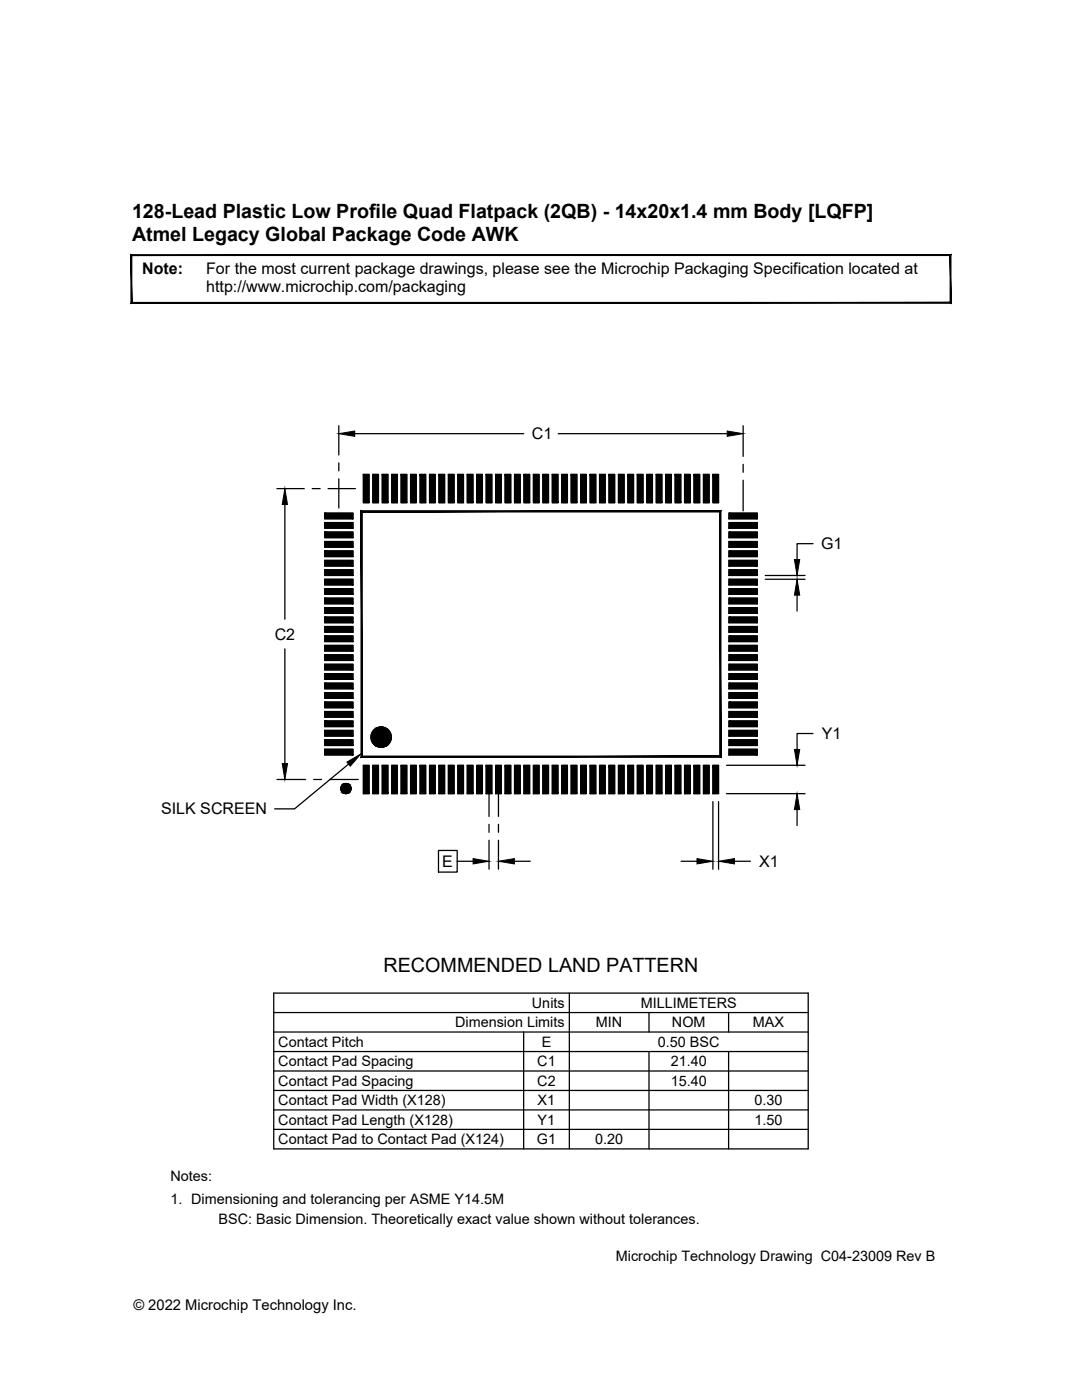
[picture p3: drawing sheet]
<svg xmlns="http://www.w3.org/2000/svg" width="216mm" height="279mm" viewBox="0 0 216 279" stroke-linecap="round" stroke-linejoin="round" font-family="sans-serif">
<!-- layer: B-TRAC-FILL -->
<g fill="#000" stroke="#000" stroke-width=".2">
<path d="M72.5 94.7l1.1 5.6v-5.6zM72.5 94.7l1.1 5.6h-1.1z"/>
<path d="M74.4 94.7l1.1 5.6v-5.6zM74.4 94.7l1.1 5.6h-1.1z"/>
<path d="M76.3 94.7l1.1 5.6v-5.6zM76.3 94.7l1.1 5.6h-1.1z"/>
<path d="M78.2 94.7l1.1 5.6v-5.6zM78.2 94.7l1.1 5.6h-1.1z"/>
<path d="M80 94.7l1.2 5.6v-5.6zM80 94.7l1.2 5.6h-1.2z"/>
<path d="M81.9 94.7l1.2 5.6v-5.6zM81.9 94.7l1.2 5.6h-1.2z"/>
<path d="M83.8 94.7l1.1 5.6v-5.6zM83.8 94.7l1.1 5.6h-1.1z"/>
<path d="M85.7 94.7l1.1 5.6v-5.6zM85.7 94.7l1.1 5.6h-1.1z"/>
<path d="M87.6 94.7l1.1 5.6v-5.6zM87.6 94.7l1.1 5.6h-1.1z"/>
<path d="M89.5 94.7l1.1 5.6v-5.6zM89.5 94.7l1.1 5.6h-1.1z"/>
<path d="M91.4 94.7l1.1 5.6v-5.6zM91.4 94.7l1.1 5.6h-1.1z"/>
<path d="M93.2 94.7l1.2 5.6v-5.6zM93.2 94.7l1.2 5.6h-1.2z"/>
<path d="M95.1 94.7l1.2 5.6v-5.6zM95.1 94.7l1.2 5.6h-1.2z"/>
<path d="M97 94.7l1.1 5.6v-5.6zM97 94.7l1.1 5.6h-1.1z"/>
<path d="M98.9 94.7l1.1 5.6v-5.6zM98.9 94.7l1.1 5.6h-1.1z"/>
<path d="M100.8 94.7l1.1 5.6v-5.6zM100.8 94.7l1.1 5.6h-1.1z"/>
<path d="M102.7 94.7l1.1 5.6v-5.6zM102.7 94.7l1.1 5.6h-1.1z"/>
<path d="M104.6 94.7l1.1 5.6v-5.6zM104.6 94.7l1.1 5.6h-1.1z"/>
<path d="M106.4 94.7l1.2 5.6v-5.6zM106.4 94.7l1.2 5.6h-1.2z"/>
<path d="M108.3 94.7l1.2 5.6v-5.6zM108.3 94.7l1.2 5.6h-1.2z"/>
<path d="M110.2 94.7l1.1 5.6v-5.6zM110.2 94.7l1.1 5.6h-1.1z"/>
<path d="M112.1 94.7l1.1 5.6v-5.6zM112.1 94.7l1.1 5.6h-1.1z"/>
<path d="M114 94.7l1.1 5.6v-5.6zM114 94.7l1.1 5.6h-1.1z"/>
<path d="M115.9 94.7l1.1 5.6v-5.6zM115.9 94.7l1.1 5.6h-1.1z"/>
<path d="M117.8 94.7l1.1 5.6v-5.6zM117.8 94.7l1.1 5.6h-1.1z"/>
<path d="M119.6 94.7l1.2 5.6v-5.6zM119.6 94.7l1.2 5.6h-1.2z"/>
<path d="M121.5 94.7l1.2 5.6v-5.6zM121.5 94.7l1.2 5.6h-1.2z"/>
<path d="M123.4 94.7l1.1 5.6v-5.6zM123.4 94.7l1.1 5.6h-1.1z"/>
<path d="M125.3 94.7l1.1 5.6v-5.6zM125.3 94.7l1.1 5.6h-1.1z"/>
<path d="M127.2 94.7l1.1 5.6v-5.6zM127.2 94.7l1.1 5.6h-1.1z"/>
<path d="M129.1 94.7l1.1 5.6v-5.6zM129.1 94.7l1.1 5.6h-1.1z"/>
<path d="M130.9 94.7l1.2 5.6v-5.6zM130.9 94.7l1.2 5.6h-1.2z"/>
<path d="M132.8 94.7l1.2 5.6v-5.6zM132.8 94.7l1.2 5.6h-1.2z"/>
<path d="M134.7 94.7l1.1 5.6v-5.6zM134.7 94.7l1.1 5.6h-1.1z"/>
<path d="M136.6 94.7l1.1 5.6v-5.6zM136.6 94.7l1.1 5.6h-1.1z"/>
<path d="M138.5 94.7l1.1 5.6v-5.6zM138.5 94.7l1.1 5.6h-1.1z"/>
<path d="M140.4 94.7l1.1 5.6v-5.6zM140.4 94.7l1.1 5.6h-1.1z"/>
<path d="M142.3 94.7l1.1 5.6v-5.6zM142.3 94.7l1.1 5.6h-1.1z"/>
<path d="M64.8 102.4l5.6 1.1v-1.1zM64.8 102.4l5.6 1.1h-5.6z"/>
<path d="M64.8 104.3l5.6 1.1v-1.1zM64.8 104.3l5.6 1.1h-5.6z"/>
<path d="M64.8 106.2l5.6 1.1v-1.1zM64.8 106.2l5.6 1.1h-5.6z"/>
<path d="M64.8 108.1l5.6 1.1v-1.1zM64.8 108.1l5.6 1.1h-5.6z"/>
<path d="M64.8 110l5.6 1.1v-1.1zM64.8 110l5.6 1.1h-5.6z"/>
<path d="M64.8 111.8l5.6 1.2v-1.2zM64.8 111.8l5.6 1.2h-5.6z"/>
<path d="M64.8 113.7l5.6 1.2v-1.2zM64.8 113.7l5.6 1.2h-5.6z"/>
<path d="M64.8 115.6l5.6 1.1v-1.1zM64.8 115.6l5.6 1.1h-5.6z"/>
<path d="M64.8 117.5l5.6 1.1v-1.1zM64.8 117.5l5.6 1.1h-5.6z"/>
<path d="M64.8 119.4l5.6 1.1v-1.1zM64.8 119.4l5.6 1.1h-5.6z"/>
<path d="M145.5 102.4l5.6 1.1v-1.1zM145.5 102.4l5.6 1.1h-5.6z"/>
<path d="M145.5 104.3l5.6 1.1v-1.1zM145.5 104.3l5.6 1.1h-5.6z"/>
<path d="M145.5 106.2l5.6 1.1v-1.1zM145.5 106.2l5.6 1.1h-5.6z"/>
<path d="M145.5 108.1l5.6 1.1v-1.1zM145.5 108.1l5.6 1.1h-5.6z"/>
<path d="M145.5 110l5.6 1.1v-1.1zM145.5 110l5.6 1.1h-5.6z"/>
<path d="M145.5 111.8l5.6 1.2v-1.2zM145.5 111.8l5.6 1.2h-5.6z"/>
<path d="M145.5 113.7l5.6 1.2v-1.2zM145.5 113.7l5.6 1.2h-5.6z"/>
<path d="M145.5 115.6l5.6 1.1v-1.1zM145.5 115.6l5.6 1.1h-5.6z"/>
<path d="M145.5 117.5l5.6 1.1v-1.1zM145.5 117.5l5.6 1.1h-5.6z"/>
<path d="M145.5 119.4l5.6 1.1v-1.1zM145.5 119.4l5.6 1.1h-5.6z"/>
<path d="M64.8 121.3l5.6 1.1v-1.1zM64.8 121.3l5.6 1.1h-5.6z"/>
<path d="M64.8 123.1l5.6 1.2v-1.2zM64.8 123.1l5.6 1.2h-5.6z"/>
<path d="M64.8 125l5.6 1.2v-1.2zM64.8 125l5.6 1.2h-5.6z"/>
<path d="M64.8 126.9l5.6 1.1v-1.1zM64.8 126.9l5.6 1.1h-5.6z"/>
<path d="M64.8 128.8l5.6 1.1v-1.1zM64.8 128.8l5.6 1.1h-5.6z"/>
<path d="M64.8 130.7l5.6 1.1v-1.1zM64.8 130.7l5.6 1.1h-5.6z"/>
<path d="M64.8 132.6l5.6 1.1v-1.1zM64.8 132.6l5.6 1.1h-5.6z"/>
<path d="M64.8 134.5l5.6 1.1v-1.1zM64.8 134.5l5.6 1.1h-5.6z"/>
<path d="M64.8 136.3l5.6 1.2v-1.2zM64.8 136.3l5.6 1.2h-5.6z"/>
<path d="M64.8 138.2l5.6 1.2v-1.2zM64.8 138.2l5.6 1.2h-5.6z"/>
<path d="M145.5 121.3l5.6 1.1v-1.1zM145.5 121.3l5.6 1.1h-5.6z"/>
<path d="M145.5 123.1l5.6 1.2v-1.2zM145.5 123.1l5.6 1.2h-5.6z"/>
<path d="M145.5 125l5.6 1.2v-1.2zM145.5 125l5.6 1.2h-5.6z"/>
<path d="M145.5 126.9l5.6 1.1v-1.1zM145.5 126.9l5.6 1.1h-5.6z"/>
<path d="M145.5 128.8l5.6 1.1v-1.1zM145.5 128.8l5.6 1.1h-5.6z"/>
<path d="M145.5 130.7l5.6 1.1v-1.1zM145.5 130.7l5.6 1.1h-5.6z"/>
<path d="M145.5 132.6l5.6 1.1v-1.1zM145.5 132.6l5.6 1.1h-5.6z"/>
<path d="M145.5 134.5l5.6 1.1v-1.1zM145.5 134.5l5.6 1.1h-5.6z"/>
<path d="M145.5 136.3l5.6 1.2v-1.2zM145.5 136.3l5.6 1.2h-5.6z"/>
<path d="M145.5 138.2l5.6 1.2v-1.2zM145.5 138.2l5.6 1.2h-5.6z"/>
<path d="M64.8 140.1l5.6 1.1v-1.1zM64.8 140.1l5.6 1.1h-5.6z"/>
<path d="M64.8 142l5.6 1.1v-1.1zM64.8 142l5.6 1.1h-5.6z"/>
<path d="M64.8 143.9l5.6 1.1v-1.1zM64.8 143.9l5.6 1.1h-5.6z"/>
<path d="M64.8 145.8l5.6 1.1v-1.1zM64.8 145.8l5.6 1.1h-5.6z"/>
<path d="M64.8 147.6l5.6 1.2v-1.2zM64.8 147.6l5.6 1.2h-5.6z"/>
<path d="M64.8 149.5l5.6 1.2v-1.2zM64.8 149.5l5.6 1.2h-5.6z"/>
<path d="M72.5 152.7l1.1 5.7v-5.7zM72.5 152.7l1.1 5.7h-1.1z"/>
<path d="M74.4 152.7l1.1 5.7v-5.7zM74.4 152.7l1.1 5.7h-1.1z"/>
<path d="M76.3 152.7l1.1 5.7v-5.7zM76.3 152.7l1.1 5.7h-1.1z"/>
<path d="M78.2 152.7l1.1 5.7v-5.7zM78.2 152.7l1.1 5.7h-1.1z"/>
<path d="M80 152.7l1.2 5.7v-5.7zM80 152.7l1.2 5.7h-1.2z"/>
<path d="M81.9 152.7l1.2 5.7v-5.7zM81.9 152.7l1.2 5.7h-1.2z"/>
<path d="M83.8 152.7l1.1 5.7v-5.7zM83.8 152.7l1.1 5.7h-1.1z"/>
<path d="M85.7 152.7l1.1 5.7v-5.7zM85.7 152.7l1.1 5.7h-1.1z"/>
<path d="M87.6 152.7l1.1 5.7v-5.7zM87.6 152.7l1.1 5.7h-1.1z"/>
<path d="M89.5 152.7l1.1 5.7v-5.7zM89.5 152.7l1.1 5.7h-1.1z"/>
<path d="M91.4 152.7l1.1 5.7v-5.7zM91.4 152.7l1.1 5.7h-1.1z"/>
<path d="M93.2 152.7l1.2 5.7v-5.7zM93.2 152.7l1.2 5.7h-1.2z"/>
<path d="M95.1 152.7l1.2 5.7v-5.7zM95.1 152.7l1.2 5.7h-1.2z"/>
<path d="M97 152.7l1.1 5.7v-5.7zM97 152.7l1.1 5.7h-1.1z"/>
<path d="M98.9 152.7l1.1 5.7v-5.7zM98.9 152.7l1.1 5.7h-1.1z"/>
<path d="M100.8 152.7l1.1 5.7v-5.7zM100.8 152.7l1.1 5.7h-1.1z"/>
<path d="M102.7 152.7l1.1 5.7v-5.7zM102.7 152.7l1.1 5.7h-1.1z"/>
<path d="M104.6 152.7l1.1 5.7v-5.7zM104.6 152.7l1.1 5.7h-1.1z"/>
<path d="M106.4 152.7l1.2 5.7v-5.7zM106.4 152.7l1.2 5.7h-1.2z"/>
<path d="M108.3 152.7l1.2 5.7v-5.7zM108.3 152.7l1.2 5.7h-1.2z"/>
<path d="M110.2 152.7l1.1 5.7v-5.7zM110.2 152.7l1.1 5.7h-1.1z"/>
<path d="M112.1 152.7l1.1 5.7v-5.7zM112.1 152.7l1.1 5.7h-1.1z"/>
<path d="M114 152.7l1.1 5.7v-5.7zM114 152.7l1.1 5.7h-1.1z"/>
<path d="M115.9 152.7l1.1 5.7v-5.7zM115.9 152.7l1.1 5.7h-1.1z"/>
<path d="M117.8 152.7l1.1 5.7v-5.7zM117.8 152.7l1.1 5.7h-1.1z"/>
<path d="M119.6 152.7l1.2 5.7v-5.7zM119.6 152.7l1.2 5.7h-1.2z"/>
<path d="M121.5 152.7l1.2 5.7v-5.7zM121.5 152.7l1.2 5.7h-1.2z"/>
<path d="M123.4 152.7l1.1 5.7v-5.7zM123.4 152.7l1.1 5.7h-1.1z"/>
<path d="M125.3 152.7l1.1 5.7v-5.7zM125.3 152.7l1.1 5.7h-1.1z"/>
<path d="M127.2 152.7l1.1 5.7v-5.7zM127.2 152.7l1.1 5.7h-1.1z"/>
<path d="M129.1 152.7l1.1 5.7v-5.7zM129.1 152.7l1.1 5.7h-1.1z"/>
<path d="M130.9 152.7l1.2 5.7v-5.7zM130.9 152.7l1.2 5.7h-1.2z"/>
<path d="M132.8 152.7l1.2 5.7v-5.7zM132.8 152.7l1.2 5.7h-1.2z"/>
<path d="M134.7 152.7l1.1 5.7v-5.7zM134.7 152.7l1.1 5.7h-1.1z"/>
<path d="M136.6 152.7l1.1 5.7v-5.7zM136.6 152.7l1.1 5.7h-1.1z"/>
<path d="M138.5 152.7l1.1 5.7v-5.7zM138.5 152.7l1.1 5.7h-1.1z"/>
<path d="M140.4 152.7l1.1 5.7v-5.7zM140.4 152.7l1.1 5.7h-1.1z"/>
<path d="M142.3 152.7l1.1 5.7v-5.7zM142.3 152.7l1.1 5.7h-1.1z"/>
<path d="M145.5 140.1l5.6 1.1v-1.1zM145.5 140.1l5.6 1.1h-5.6z"/>
<path d="M145.5 142l5.6 1.1v-1.1zM145.5 142l5.6 1.1h-5.6z"/>
<path d="M145.5 143.9l5.6 1.1v-1.1zM145.5 143.9l5.6 1.1h-5.6z"/>
<path d="M145.5 145.8l5.6 1.1v-1.1zM145.5 145.8l5.6 1.1h-5.6z"/>
<path d="M145.5 147.6l5.6 1.2v-1.2zM145.5 147.6l5.6 1.2h-5.6z"/>
<path d="M145.5 149.5l5.6 1.2v-1.2zM145.5 149.5l5.6 1.2h-5.6z"/>
</g>
<!-- layer: B-TRAC -->
<g fill="none" stroke="#000" stroke-width=".25">
<path d="M72.5 94.7h1.1v5.6h-1.1zM74.4 94.7h1.1v5.6h-1.1zM76.3 94.7h1.1v5.6h-1.1zM78.2 94.7h1.1v5.6h-1.1zM80 94.7h1.2v5.6h-1.2zM81.9 94.7h1.2v5.6h-1.2zM83.8 94.7h1.1v5.6h-1.1zM85.7 94.7h1.1v5.6h-1.1zM87.6 94.7h1.1v5.6h-1.1zM89.5 94.7h1.1v5.6h-1.1zM91.4 94.7h1.1v5.6h-1.1zM93.2 94.7h1.2v5.6h-1.2z"/>
<path d="M95.1 94.7h1.2v5.6h-1.2zM97 94.7h1.1v5.6h-1.1zM98.9 94.7h1.1v5.6h-1.1zM100.8 94.7h1.1v5.6h-1.1zM102.7 94.7h1.1v5.6h-1.1zM104.6 94.7h1.1v5.6h-1.1zM106.4 94.7h1.2v5.6h-1.2zM108.3 94.7h1.2v5.6h-1.2zM110.2 94.7h1.1v5.6h-1.1zM112.1 94.7h1.1v5.6h-1.1zM114 94.7h1.1v5.6h-1.1zM115.9 94.7h1.1v5.6h-1.1z"/>
<path d="M117.8 94.7h1.1v5.6h-1.1zM119.6 94.7h1.2v5.6h-1.2zM121.5 94.7h1.2v5.6h-1.2zM123.4 94.7h1.1v5.6h-1.1zM125.3 94.7h1.1v5.6h-1.1zM127.2 94.7h1.1v5.6h-1.1zM129.1 94.7h1.1v5.6h-1.1zM130.9 94.7h1.2v5.6h-1.2zM132.8 94.7h1.2v5.6h-1.2zM134.7 94.7h1.1v5.6h-1.1zM136.6 94.7h1.1v5.6h-1.1zM138.5 94.7h1.1v5.6h-1.1z"/>
<path d="M140.4 94.7h1.1v5.6h-1.1zM142.3 94.7h1.1v5.6h-1.1zM64.8 119.4h5.6v1.1h-5.6zM64.8 117.5h5.6v1.1h-5.6zM64.8 115.6h5.6v1.1h-5.6zM64.8 113.7h5.6v1.2h-5.6zM64.8 111.8h5.6v1.2h-5.6zM64.8 110h5.6v1.1h-5.6zM64.8 108.1h5.6v1.1h-5.6zM64.8 106.2h5.6v1.1h-5.6zM64.8 104.3h5.6v1.1h-5.6zM64.8 102.4h5.6v1.1h-5.6z"/>
<path d="M145.5 119.4h5.6v1.1h-5.6zM145.5 117.5h5.6v1.1h-5.6zM145.5 115.6h5.6v1.1h-5.6zM145.5 113.7h5.6v1.2h-5.6zM145.5 111.8h5.6v1.2h-5.6zM145.5 110h5.6v1.1h-5.6zM145.5 108.1h5.6v1.1h-5.6zM145.5 106.2h5.6v1.1h-5.6zM145.5 104.3h5.6v1.1h-5.6zM145.5 102.4h5.6v1.1h-5.6zM64.8 138.2h5.6v1.2h-5.6zM64.8 136.3h5.6v1.2h-5.6z"/>
<path d="M64.8 134.5h5.6v1.1h-5.6zM64.8 132.6h5.6v1.1h-5.6zM64.8 130.7h5.6v1.1h-5.6zM64.8 128.8h5.6v1.1h-5.6zM64.8 126.9h5.6v1.1h-5.6zM64.8 125h5.6v1.2h-5.6zM64.8 123.1h5.6v1.2h-5.6zM64.8 121.3h5.6v1.1h-5.6zM145.5 138.2h5.6v1.2h-5.6zM145.5 136.3h5.6v1.2h-5.6zM145.5 134.5h5.6v1.1h-5.6zM145.5 132.6h5.6v1.1h-5.6z"/>
<path d="M145.5 130.7h5.6v1.1h-5.6zM145.5 128.8h5.6v1.1h-5.6zM145.5 126.9h5.6v1.1h-5.6zM145.5 125h5.6v1.2h-5.6zM145.5 123.1h5.6v1.2h-5.6zM145.5 121.3h5.6v1.1h-5.6zM64.8 149.5h5.6v1.2h-5.6zM64.8 147.6h5.6v1.2h-5.6zM64.8 145.8h5.6v1.1h-5.6zM64.8 143.9h5.6v1.1h-5.6zM64.8 142h5.6v1.1h-5.6zM64.8 140.1h5.6v1.1h-5.6z"/>
<path d="M72.5 152.7h1.1v5.7h-1.1zM74.4 152.7h1.1v5.7h-1.1zM76.3 152.7h1.1v5.7h-1.1zM78.2 152.7h1.1v5.7h-1.1zM80 152.7h1.2v5.7h-1.2zM81.9 152.7h1.2v5.7h-1.2zM83.8 152.7h1.1v5.7h-1.1zM85.7 152.7h1.1v5.7h-1.1zM87.6 152.7h1.1v5.7h-1.1zM89.5 152.7h1.1v5.7h-1.1zM91.4 152.7h1.1v5.7h-1.1zM93.2 152.7h1.2v5.7h-1.2z"/>
<path d="M95.1 152.7h1.2v5.7h-1.2zM97 152.7h1.1v5.7h-1.1zM98.9 152.7h1.1v5.7h-1.1zM100.8 152.7h1.1v5.7h-1.1zM102.7 152.7h1.1v5.7h-1.1zM104.6 152.7h1.1v5.7h-1.1zM106.4 152.7h1.2v5.7h-1.2zM108.3 152.7h1.2v5.7h-1.2zM110.2 152.7h1.1v5.7h-1.1zM112.1 152.7h1.1v5.7h-1.1zM114 152.7h1.1v5.7h-1.1zM115.9 152.7h1.1v5.7h-1.1z"/>
<path d="M117.8 152.7h1.1v5.7h-1.1zM119.6 152.7h1.2v5.7h-1.2zM121.5 152.7h1.2v5.7h-1.2zM123.4 152.7h1.1v5.7h-1.1zM125.3 152.7h1.1v5.7h-1.1zM127.2 152.7h1.1v5.7h-1.1zM129.1 152.7h1.1v5.7h-1.1zM130.9 152.7h1.2v5.7h-1.2zM132.8 152.7h1.2v5.7h-1.2zM134.7 152.7h1.1v5.7h-1.1zM136.6 152.7h1.1v5.7h-1.1zM138.5 152.7h1.1v5.7h-1.1z"/>
<path d="M140.4 152.7h1.1v5.7h-1.1zM142.3 152.7h1.1v5.7h-1.1zM145.5 149.5h5.6v1.2h-5.6zM145.5 147.6h5.6v1.2h-5.6zM145.5 145.8h5.6v1.1h-5.6zM145.5 143.9h5.6v1.1h-5.6zM145.5 142h5.6v1.1h-5.6zM145.5 140.1h5.6v1.1h-5.6z"/>
</g>
<!-- layer: N-DSCL -->
<path d="M26.3 60.3l-.2 .2 163.5-.2zM26.1 60.5l163.5-.2 .2 .2zM189.6 51v9.3l.2 .2zM189.8 50.8v9.7l-.2-9.5zM26.3 51h163.3l.2-.2zM26.1 50.8h163.7l-163.5 .2zM26.1 50.8l.2 9.5v-9.3zM26.1 50.8l.2 9.5-.2 .2z" fill="#000" stroke="#000" stroke-width=".2"/>
<!-- layer: N-DIMS-RULE -->
<g fill="none" stroke="#000" stroke-width=".25">
<path d="M54.6 198.2h106.7v31.1h-106.7zM113.6 198.2v31.1M54.6 202.1h106.7M54.6 217.6h106.7M54.6 206h106.7M54.6 209.9h106.7M54.6 213.7h106.7M104.5 206v23.3M129.5 202.1v3.9M129.5 209.9v19.4M145.4 202.1v3.9M145.4 209.9v19.4"/>
<path d="M54.6 221.5h106.7M54.6 225.4h106.7"/>
</g>
<!-- layer: D-VTOP -->
<g fill="none" stroke="#000" stroke-width=".25">
<path d="M55.3 97.5h5.4M62.3 97.5h1.6M65.5 97.5h5.4M67.6 85v5.8M67.6 92.4v1.6M67.6 95.6v5.8M70.8 86.6h33.7M111.4 86.6h33.7M148.3 85v6.1M148.3 92.7v1.6M148.3 95.8v6.2M56.8 100.7v22.9"/>
<path d="M152.7 115.6h7.9M152.7 114.9h7.9M159 118.8v3.2M162.2 108.5h-3.2v3.2M56.8 129.5v22.9M55.3 155.6h5.7M62.6 155.6h1.6M65.8 155.6h5.7M69.6 152.5l-10.8 8.9h-4M97.6 157.2v5.7M99.5 157.2v5.7M142.3 160v13.5"/>
<path d="M143.4 160v13.5M145 158.4h15.6M145 152.7h15.6M162.2 146.4h-3.2v3.2M87.5 169.7h3.7v4.3h-3.7zM91.2 171.9h3.2M97.6 164.5v1.6M97.6 167.7v5.8M99.5 164.5v1.6M99.5 167.7v5.8M102.6 171.9h3.2M135.9 171.9h3.2"/>
<path d="M146.6 171.9h3.1M159 161.6v3.1"/>
</g>
<g fill="#000" stroke="#000" stroke-width=".2">
<path d="M67.6 86.6l3.2-.6v1.1zM145.1 86l3.2 .6-3.2 .5zM56.8 97.5l.6 3.2h-1.1zM159 115.6l.6 3.2h-1.1zM158.5 111.7h1.1l-.6 3.2zM56.3 152.4h1.1l-.6 3.2zM69.2 152.1l2.8-1.6-2.1 2.4zM158.5 149.6h1.1l-.6 3.1zM94.4 171.4l3.2 .5-3.2 .5zM99.5 171.9l3.1-.5v1zM139.1 171.4l3.2 .5-3.2 .5zM143.4 171.9l3.2-.5v1z"/>
<path d="M159 158.4l.6 3.2h-1.1z"/>
</g>
<!-- layer: M-SCRN -->
<g fill="#000" stroke="#000" stroke-width=".2">
<path d="M68.8 158.4h.5zM68.9 156.4h.2zM75.5 149.1h1.1zM75.8 145.1h.5z"/>
<path d="M68.8 158.4h.3zM68.9 158.4h.2z"/>
<path d="M68.9 156.4h.4zM68.8 156.4h.5z"/>
<path d="M68.8 156.4h.5zM68.7 156.4h.6z"/>
<path d="M68.7 156.4h.7zM68.6 156.4h.8z"/>
<path d="M68.7 158.3h.6zM68.7 158.3l.6 .1z"/>
<path d="M68.6 156.4l.9 .1zM68.5 156.5h1z"/>
<path d="M68.6 158.3h.8zM68.6 158.3h.7z"/>
<path d="M68.5 156.5h1.1zM68.4 156.5h1.2z"/>
<path d="M68.5 158.3h1zM68.5 158.3h.9z"/>
<path d="M68.4 156.5l1.3 .1zM68.4 156.6h1.3z"/>
<path d="M68.4 158.2h1.2zM68.4 158.2l1.1 .1z"/>
<path d="M68.4 156.6l1.4 .1zM68.4 156.6l1.4 .1z"/>
<path d="M68.4 158.1h1.3zM68.4 158.1l1.2 .1z"/>
<path d="M68.3 156.7h1.5zM68.3 156.7h1.5z"/>
<path d="M68.3 158.1h1.5zM68.3 158.1h1.4z"/>
<path d="M68.2 156.7l1.7 .1zM68.2 156.7l1.7 .1h-1.7z"/>
<path d="M68.2 158h1.6zM68.2 158l1.6 .1z"/>
<path d="M68.2 156.8l1.7 .1zM68.2 156.8l1.7 .1h-1.8z"/>
<path d="M68.2 157.9h1.7zM68.2 157.9l1.6 .1z"/>
<path d="M68.1 156.9l1.9 .1zM68.1 156.9l1.9 .1z"/>
<path d="M68.1 157.8h1.8zM68.1 157.8l1.8 .1z"/>
<path d="M68.1 157l1.9 .1zM68.1 157l1.9 .1h-1.9z"/>
<path d="M68.1 157.7h1.9zM68.1 157.7l1.8 .1z"/>
<path d="M68.1 157.1l1.9 .1zM68.1 157.1l1.9 .1z"/>
<path d="M68.1 157.7h1.9zM68.1 157.7h1.9z"/>
<path d="M68 157.2l2 .1zM68 157.2l2 .1z"/>
<path d="M68 157.6h2zM68 157.6l2 .1z"/>
<path d="M68 157.3l2 .1zM68 157.3l2 .1z"/>
<path d="M68 157.5h2zM68 157.5l2 .1z"/>
<path d="M68 157.4h2zM68 157.4l2 .1z"/>
<path d="M72 151.1l71.6-.2h-71.3zM72 151.1l71.6-.2 .3 .2zM143.6 102.2v48.7l.3 .2zM143.6 102.2l.3-.3v49.2zM72.3 102.2h71.3l.3-.3zM72 101.9h71.9l-71.6 .3zM72 101.9l.3 49v-48.7zM72 101.9l.3 49-.3 .2z"/>
<path d="M75.5 149.1h.8zM75.8 149.1h.5z"/>
<path d="M75.8 145.1l.8 .1zM75.5 145.2h1.1z"/>
<path d="M75.5 145.2l1.4 .1zM75.2 145.3l.3-.1 1.4 .1z"/>
<path d="M75.2 145.3l1.9 .1-.2-.1zM75 145.4l.2-.1 1.9 .1z"/>
<path d="M75.2 149l1.4 .1 .3-.1zM75.2 149l1.4 .1z"/>
<path d="M75 145.4l2.4 .2-.3-.2zM74.7 145.6l.3-.2 2.4 .2z"/>
<path d="M75 148.8l1.9 .2 .2-.2zM75 148.8l1.9 .2h-1.7z"/>
<path d="M74.7 145.6l2.9 .2-.2-.2zM74.7 145.6l2.9 .2h-3.1z"/>
<path d="M74.7 148.7l2.4 .1 .3-.1zM74.7 148.7l2.4 .1h-2.1z"/>
<path d="M74.5 145.8l3.3 .2-.2-.2zM74.5 145.8l3.3 .2h-3.5z"/>
<path d="M74.5 148.5l2.9 .2 .2-.2zM74.5 148.5l2.9 .2h-2.7z"/>
<path d="M74.3 146l3.6 .3-.1-.3zM74.3 146l3.6 .3h-3.7z"/>
<path d="M74.3 148.2l3.3 .3 .2-.3zM74.3 148.2l3.3 .3h-3.1z"/>
<path d="M74.2 146.3l3.8 .2-.1-.2zM74.2 146.3l3.8 .2h-3.9z"/>
<path d="M74.2 148l3.6 .2 .1-.2zM74.2 148l3.6 .2h-3.5z"/>
<path d="M74.1 146.5l4 .3-.1-.3zM74.1 146.5l4 .3h-4.1z"/>
<path d="M74.1 147.7l3.8 .3 .1-.3zM74.1 147.7l3.8 .3h-3.7z"/>
<path d="M74 146.8l4.1 .3v-.3zM74 146.8l4.1 .3h-4.1z"/>
<path d="M74 147.4l4 .3 .1-.3zM74 147.4l4 .3h-3.9z"/>
<path d="M74 147.1l4.1 .3v-.3zM74 147.1l4.1 .3h-4.1z"/>
</g>
<g fill="none" stroke="#000" stroke-width=".25">
<circle cx="69" cy="157.4" r="1.01"/>
<circle cx="76.1" cy="147.1" r="2.03"/>
</g>
<g font-size="3.9">
<text x="26.4" y="43.6">128-Lead Plastic Low Profile Quad Flatpack (2QB) - 14x20x1.4 mm Body [LQFP]</text>
<text x="26.4" y="48.1">Atmel Legacy Global Package Code AWK</text>
<text x="76.5" y="194.1">RECOMMENDED LAND PATTERN</text>
</g>
<g font-size="3.2">
<text x="28.4" y="54.7">Note:</text>
<text x="41.1" y="54.7">For the most current package drawings, please see the Microchip Packaging Specification located at</text>
<text x="41.1" y="58.3">http://www.microchip.com/packaging</text>
<text x="106.1" y="87.7">C1</text>
<text x="163.8" y="109.6">G1</text>
<text x="54.8" y="127.7">C2</text>
<text x="164" y="147.5">Y1</text>
<text x="32.2" y="162.5">SILK SCREEN</text>
<text x="88.3" y="173">E</text>
<text x="151.5" y="173">X1</text>
</g>
<g font-size="2.9">
<text x="106.1" y="201.2">Units</text>
<text x="127.9" y="201.2">MILLIMETERS</text>
<text x="55.5" y="208.9">Contact Pitch</text>
<text x="90.8" y="205.1">Dimension Limits</text>
<text x="108.1" y="208.9">E</text>
<text x="118.9" y="205.1">MIN</text>
<text x="131.3" y="208.9">0.50 BSC</text>
<text x="134.1" y="205.1">NOM</text>
<text x="150.2" y="205.1">MAX</text>
<text x="55.5" y="212.8">Contact Pad Spacing</text>
<text x="107.2" y="212.8">C1</text>
<text x="133.8" y="212.8">21.40</text>
<text x="55.5" y="216.7">Contact Pad Spacing</text>
<text x="55.5" y="220.6">Contact Pad Width (X128)</text>
<text x="107.2" y="216.7">C2</text>
<text x="107.3" y="220.6">X1</text>
<text x="133.8" y="216.7">15.40</text>
<text x="150.5" y="220.6">0.30</text>
<text x="55.5" y="224.5">Contact Pad Length (X128)</text>
<text x="107.3" y="224.5">Y1</text>
<text x="150.5" y="224.5">1.50</text>
<text x="55.5" y="228.4">Contact Pad to Contact Pad (X124)</text>
<text x="107.1" y="228.4">G1</text>
<text x="118.8" y="228.4">0.20</text>
<text x="34" y="235.7">Notes:</text>
<text x="34" y="240.3">1. Dimensioning and tolerancing per ASME Y14.5M</text>
<text x="43.6" y="244.3">BSC: Basic Dimension. Theoretically exact value shown without tolerances.</text>
<text x="122.9" y="251.7">Microchip Technology Drawing C04-23009 Rev B</text>
<text x="26.6" y="261.4">© 2022 Microchip Technology Inc.</text>
</g>
</svg>
